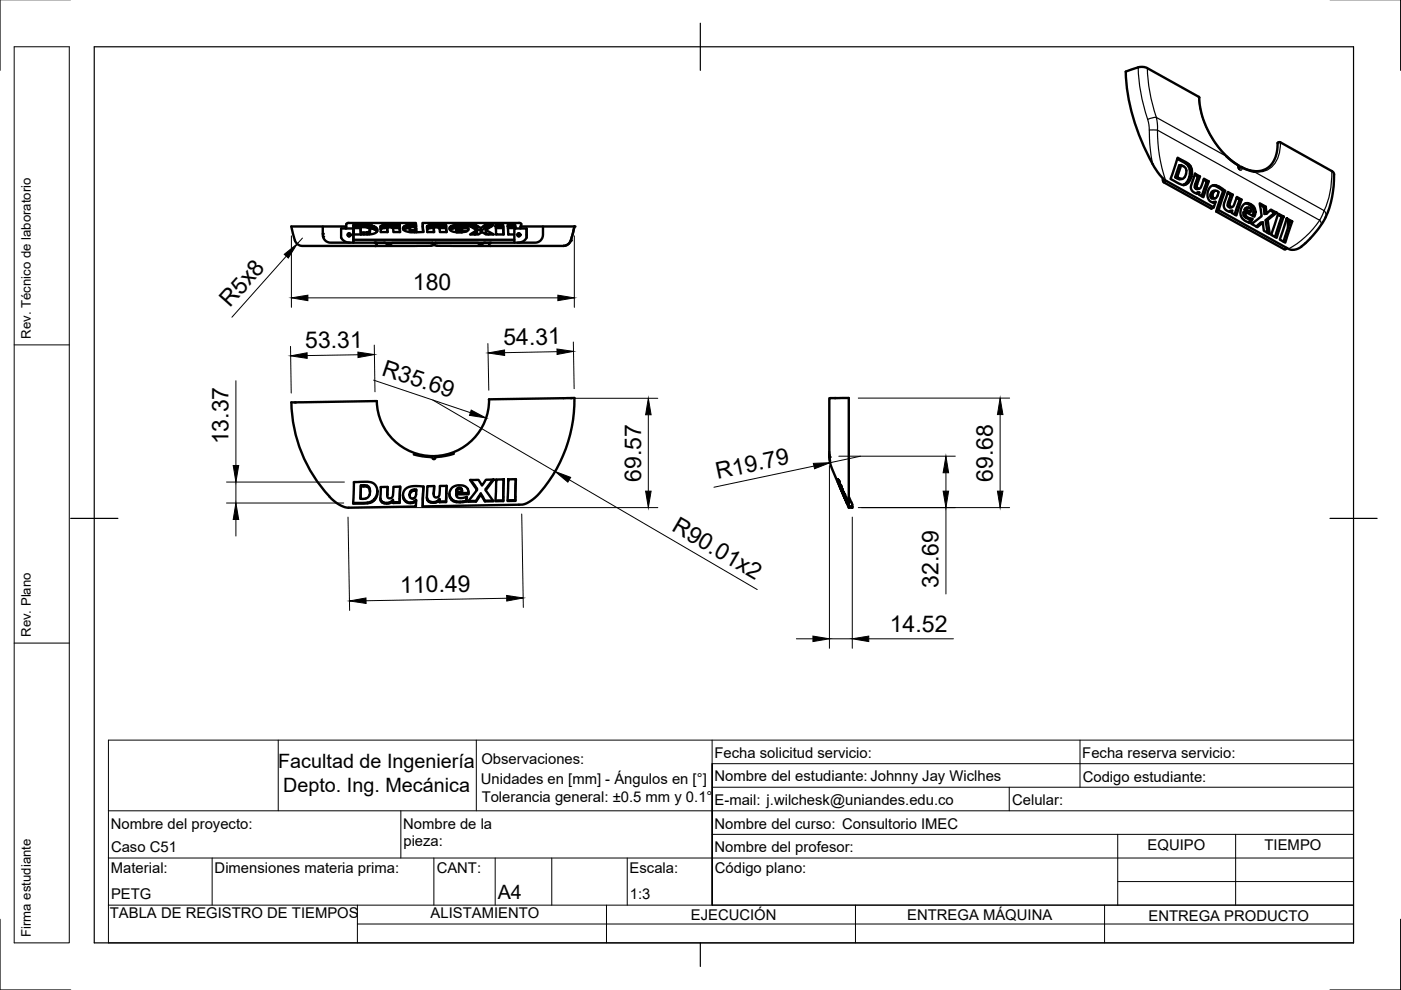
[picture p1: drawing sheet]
<svg xmlns="http://www.w3.org/2000/svg" width="297mm" height="210mm" viewBox="0 0 297 210" stroke-linecap="round" stroke-linejoin="round" font-family="sans-serif">
<!-- layer: Visible -->
<g fill="none" stroke="#000" stroke-width=".51">
<path d="M238.7 15.2a7.3 7.3 0 0 1 3.9-1l.5 .1 11.2 6.4M238.7 15.2a43.3 43.3 0 0 0 7.1 21.7l1.3 1.4 10.2 5.7 .4-1.2a1.38 1.38 0 0 1-1.4-.4 1.38 1.38 0 0 1-.3-1.4 1.62 1.62 0 0 1 1.9-1.7l1.9 1.2-1.4 4M246.6 38v.5l.2 .2M246.6 37.9l-.1 .1M246.8 38.7l10 5.6 .5-.3M249.6 33.7a4 4 0 0 1 2.6 2.3 3.1 3.1 0 0 1-1.2 3.2M249.6 37.5l-.4 .1M249.7 33.4l1.1 .6a2.75 2.75 0 0 1 1.4 4.5 1.55 1.55 0 0 1-2.5 .3l-1.5-.9zM249.9 37.7l-.5 .1M250.4 35l-.8 2.5 .8 .4M250.6 37.9l-.7 .1-.7-.4 .8-2.6a1.5 1.5 0 0 1 1.6 1.2 1.5 1.5 0 0 1-1 1.7l-.7 .1M251.1 39.1l-.3 .1"/>
<path d="M251.1 39.2h-.2M251.6 39l-.5 .1M252 38.7h-.5M252 34.8h-.4M252.3 38.2h-.4M252.4 35.3h-.4M252.6 37.5h-.4M252.7 35.9l-.5 .1M252.7 36.7h-.4M253.3 37.1l.7 .3-.5 1.3a.83 .83 0 0 0 .3 1.4l.4-.1M253.4 36.8l1 .6-.4 1.2a.89 .89 0 0 0 .1 1.4l.5-.3 .6-1.8 1.1 .6-1.2 3.3-.9-.5 .1-.5a1.27 1.27 0 0 1-1.5-.3 1.27 1.27 0 0 1-.2-1.4zM253.8 39.7h-.5"/>
<path d="M253.8 39l-.4 .1M254 40h-.4M254.3 20.7a18.9 18.9 0 0 0 8.3 14.4M254.3 20.7h.1M254.4 37.4h-.4M255.2 38.1l.7 .4-1.1 3.1M256.3 38.5h-.4M257.1 39.3l1 .3 1.2 .9-1.4 4.3 14.4 8 .6-.2M257.9 39.3l-.5 .1M258.6 39.6h-.5M259.9 33.1l2.7 2v.1M262.6 35.2l.2 .6"/>
<path d="M262.7 35.8l.2-.5 1.1 .5 2 .6M263.1 35.4a5 5 0 0 0 6.3-.3 7.4 7.4 0 0 0 1.5-4.9h.6l11.2 6.4a17.2 17.2 0 0 1-6.8 15.7M68.4 48v1.8a1.66 1.66 0 0 0 1.7 1.6l11.6 .1a1.33 1.33 0 0 0 1.4 .1l8.6-.1 .2 .3-.5 .3h-1h-26.3a1.67 1.67 0 0 1-1.6-1.1l-.7-3h11.6M73.3 48v.4M73.4 47.5v.9M74 49.5l-.3 .3 .3 .3M74.2 51.4a1.99 1.99 0 0 1-1.9-1v-2h2.7v3M74.9 47.7l4 .2a1.02 1.02 0 0 1 1 1.2 3.1 3.1 0 0 1-2.4 .6h-2.5zM74.9 48.4v3M75 50.8h34.1M75 48.4h1.4M75 49.4v.3"/>
<path d="M76.4 48.2a1.93 1.93 0 0 1 2 .5v.3l-.3 .2-1.6 .1zM76.4 48.2l.1 1.5M76.5 49.3v.4M77 47.7v.3M77.1 49.3v.4M77.9 49.2v.5M77.9 48.3v-.3h.6v.4M77.9 47.7v.3h-3M78.2 48.4a2.27 2.27 0 0 1 1.7 .7M78.4 48.8v.6l-.1 .3v-.6M78.5 47.8v.2h.4v.5M78.9 47.9v.1h.4l.1 .6"/>
<path d="M79.7 51.5l.2 .4-.3 .2M79.7 48.2v.6M79.9 48.5l.1 .6M80.7 48a2.9 2.9 0 0 1 2.6-.1v-.2h1.4l.2 1.5h-1.5a.76 .76 0 0 0-.3-.9 .76 .76 0 0 0-1 .1l.1 .8h-1.5zM80.7 48h.1M80.7 49.1v.1M81 47.8v.2h-.3v.6l.5-.2 .9-.1M81.4 51.4l.4 .2M81.4 47.7v.3h-.4v.4M82 51.7h.9M82 47.7v.3h-.6v.4M82.1 48.5v.7"/>
<path d="M82.4 47.7v.3h-.4v.3M82.7 47.7v.3h-.3v.2M82.9 47.7v.3h-.2v.2M83.1 48.3v-.3h.2v.5M83.1 47.8l-.2 .4M83.3 48.5v-.1h1.4l.1 .8M83.3 48.4v-.4h1.4v.4M83.3 47.7v.3M84.7 47.7v.3M85.6 48.1v.6M86.2 47.8v.2h-.5M86.8 48.4l.1 .8"/>
<path d="M86.9 48.3l-.9 .2-.4 .2M86.9 48.3l.7-.2a.62 .62 0 0 1 .7 .7l-1.2-.1-.2-.2zM87 48.6v.6M87 47.7v.3h-.8v.4M87.3 48.8v.4M87.4 47.7v.3h-.4v.2M87.7 47.7v.3l-.3 .1M87.9 48.8v.4M88 48.2v-.2h.2v.5M88 47.8v.2h-.3v.1M88.2 47.9v.1M88.3 48.8v.4"/>
<path d="M89.6 47.3l.1 1.9M90.6 48a2.96 2.96 0 0 1 2.6-.1v-.2h1.4l.1 1.5h-1.4a.76 .76 0 0 0-.4-.9 .76 .76 0 0 0-.9 .1l.1 .8h-1.5zM90.6 48h.1M90.6 49.1v.1M90.8 47.8v.2h-.2v.6M91.3 47.7v.3h-.5l.1 .4M91.7 52h.6M91.9 47.7v.3h-.6v.4M92 48.5v.7M92 48.3l-.9 .1-.5 .2M92.2 47.7v.3h-.3v.3M92.5 47.7v.3h-.3v.2"/>
<path d="M92.8 47.7v.3h-.3v.2M93 48.3v-.3h.2v.5M93 47.8l-.2 .4M93.2 48.5v-.1h1.4v.8M93.2 48.4v-.4h1.4v.4M93.2 47.7v.3M94.6 47.7v.3M95.4 48.2a3.3 3.3 0 0 1 2.7-.5h.7l.2 .5-1.7-.1-.5 .2-.1 .1h2.6v.3a2.95 2.95 0 0 1-2.7 .5l-1.2-.4-.1-.4zM95.4 48.2v.5M95.7 48h-.1M96.1 47.8v.2h-.4v.6M96.7 48.4v.6"/>
<path d="M96.7 49h.1M96.7 48.4h-.6l-.7 .4M96.7 48.4l.1 .8M96.8 47.7v.3h-.7v.4M96.8 48.7v.5M96.9 48.8v.4M97 48.9v.3M97.2 48.9v.3M97.4 48.9v.3M97.6 47.7v.3h-.8v.3M97.9 48.8l-.2 .1v.3M98 48.7l-.1 .5"/>
<path d="M98 48.7h-1.2l.2 .2h.7M98 49h.9M98.1 47.7v.3l-.5 .1M98.1 48.1l.7-.1v.2M98.8 47.7l.2 .3M99.3 48.4v.4M99.7 48l-.5-.3h1.7l.5 .3M99.7 48l1.4 .8-1.4 .9h1.8l.7-.5 .8 .5h1.7l-1.7-.9 1.6-1.1h-1.8l-.4 .3M100.4 48.4h.5l1 .6 .9-.6h.8M100.7 49.1v.6M100.9 48.4v-.4h.5l.5 .4M100.9 47.7v.3h-1.2"/>
<path d="M101.1 48.8v.6l-.4 .3M101.6 51.7h.7M102.8 47.7v.3h-.4l-.5 .4v.6M102.8 51.4l-.3 .1M103 48.8v.6l.6 .3M103.9 51.5l-.2 .4 .3 .2M104.2 48h-1.4v.4M105.1 47.7h1.6l.1 2h-1.6zM105.1 48h1.6M105.1 48.4h1.6M105.2 49.5v.2M106.7 48.1v1.6"/>
<path d="M107.7 48l-.1-.3h1.7v.7v-.3M107.7 48v1.7h1.4M107.7 48h1.6M107.7 48.4h1.6M107.8 49.5v.2M110 47.3h-20.4l.2 1.9a7.3 7.3 0 0 1-4.2-.4 .62 .62 0 0 1-.1-.7 .62 .62 0 0 1 .7-.3l1.2-.1 .8 .2v-.6h-14.3l-.5 .2M110 47.3l.5 .2M110 49.5l-.3 .3 .3 .3M110.5 47.5v.5M111.7 48.4v1.4a1.6 1.6 0 0 1-1.9 1.6M111.7 50.4v-2h-2.6v3M115.1 48v1.8a1.66 1.66 0 0 1-1.6 1.6l-9.7 .1a1.66 1.66 0 0 0-1.5 .2h-.8l-.1-.2h-9.1l11.8-.1"/>
<path d="M121.8 48l-.6 2.2a1.96 1.96 0 0 1-1.8 1.9h-25.8l-1.2-.1-.3-.2 .2-.4h-12.9M121.8 48h-11.4v.4M121.8 48l-.3 1.5a2.78 2.78 0 0 1-1.2 2.4l-.8 .2M253.9 40.8l-.2 .2h.2M254.1 40l-.4 .1M254.3 40.8l-.5 .2 .3-.1M256.6 41.5h.5l.1 .3h-.5M257.1 41.1v.4M257.2 41.8l.1 .2-.4 .1M257.2 42.9h.1M257.3 42.9h.1M257.3 40.7l-.2 .4-.4 .1"/>
<path d="M257.3 42l.2 .1M257.4 42.8l-.1 .1M257.7 40.4l.7 .3-.3 .8a.89 .89 0 0 1-1.1 .6 .93 .93 0 0 1-.3-1.1 .93 .93 0 0 1 1-.6l-.8 .3M257.7 42.8l-.5 .1h.3M257.9 44.8l.5-.3 14.4 8a2.51 2.51 0 0 0 3.1-.2M259.8 40.5h-.5M260.3 41l.6 .3-.5 1.6a.62 .62 0 0 0 .4 1.1l.4-.1M260.3 40.7l1.1 .6-.5 1.2a.88 .88 0 0 0 .2 1.4l.5-.4 .6-1.7 1 .5-1.1 3.4-1-.6 .2-.4a1.27 1.27 0 0 1-1.5-.3 1.27 1.27 0 0 1-.2-1.5zM260.7 43.6h-.4M260.8 42.9h-.4M260.9 44.7l-.2 .2h.2M261 43.9h-.5"/>
<path d="M261.1 43.9h-.5M261.3 44.7l-.6 .1h.3M261.4 41.3h-.5M262.1 42l.7 .4-1 3.1M263.2 42.3l-.4 .1M263.7 43.3a1.79 1.79 0 0 1 2.1 .5 1.79 1.79 0 0 1 .1 2.1l-1.8-.9a.98 .98 0 0 0 .9 1.3l.6 .1-.4 .9a2.29 2.29 0 0 1-2-3.3zM264.1 45l-.4 .1M264.1 45h-.4a.99 .99 0 0 0 .8 1.3l.6 .2-.3 .7M264.1 45.7h-.4M264.2 44.1l.4-.1a.54 .54 0 0 1 .6 .3 .54 .54 0 0 1-.1 .6M264.4 44.3l-.1 .1-.5 .1M264.5 44.1l-.6 .2"/>
<path d="M264.6 46.1l-.5 .1M264.6 43.1h-.5a1.89 1.89 0 0 1 1.5 2.7M264.6 44l-.5 .2M264.7 44l-.5 .1-.4 .4 .9 .5 .4-.1-.8-.5M265 46.3h-.5M265 46.8l-.1 .4M265.2 43.3h-.5M265.6 46.4l-.5 .1M265.7 43.7h-.4M266.1 44.3h-.5M266.1 45.5l-.4 .1M266.2 44.9h-.5"/>
<path d="M266.7 47.8l-.3 .2M267.1 43.1l1.3 .7 .1 1.5 1-.9 1.2 .7-1.9 1.5 .4 3-1.3-.7-.1-1.8-1.2 1.1-1.2-.7 2.1-1.7zM267.1 43.4l.8 .5 .2 1.5 .4-.1M267.8 47.1l-.5 .1-.9 .9M268.4 43.8l-.5 .1M268.7 48.9l.2 .5M268.8 46.6l-.5 .1M269.3 44.6l.9 .5-1.9 1.6 .4 2.6M270.7 45.1h-.5M270.9 45.5l.8 .5-1.4 4.2M271 45.3l1.2 .6-1.5 4.5-1.2-.6zM272.2 45.9l-.5 .1"/>
<path d="M272.7 46.5l.8 .5-1.4 4.2M272.8 46.3l1.2 .6-1.5 4.5-1.2-.6zM273 46.7l.1 1.6M274 46.9l-.5 .1M61.8 85.3l18-.3a12 12 0 0 0 12.1 11.7M61.8 85.3a30 30 0 0 0 8 20M96.2 96.2l-2.6 .6-1 .1-.5-.2a.34 .34 0 0 1 .2 .5 .34 .34 0 0 1-.5 .1 .34 .34 0 0 1 .1-.6l-.6 .2h-.9l-2.7-.5M103.7 84.7l18.1-.3a29.7 29.7 0 0 1-8.4 21.2 4.5 4.5 0 0 1-3.4 1.4l-20.4 .4M103.7 84.7h.1M103.7 84.7a11.9 11.9 0 0 1-11.6 12M175.8 96.2l.1 .7M175.8 96.4l.1 1a41.5 41.5 0 0 0 2.8 7.4l1.3 2.8h.7v-.2"/>
<path d="M175.9 96.9l-.1-12.5h4.2v23h.7M175.9 96.9l.1 .8M69.8 105.3a6.2 6.2 0 0 0 4.1 2.3l14.3-.2v-1.2a1.68 1.68 0 0 1-2.3 0 1.68 1.68 0 0 1-.1-2.3l.5-.5 .8-.3 2.7 .1-.2 4.2M75 102.2l2.5-.1a2.21 2.21 0 0 1 2.2 1 2.21 2.21 0 0 1 0 2.5 2.6 2.6 0 0 1-2.7 1.2h-2.1zM76.5 102.9v.3l.6-.1M76.5 103.2l-.1 2.6a1.49 1.49 0 0 0 2-1.5M77.1 102.9v.2l.8 .1v-.2M77.9 103.2l.4 .4M77.9 106.6l-3 .1M78.3 103.3l.1 1v-.4a1.01 1.01 0 0 0-1.3-1h-.6l-.1 2.9M78.5 106.6v-.2l-.6 .2v.1M78.5 106.4l.4-.2v.2"/>
<path d="M79.4 105.8v.3M79.7 105.3v.3M79.9 104.7l.1 .2M80 104.1a2.61 2.61 0 0 1-1.1 2.1M80.6 105.6l.1 .3M80.7 103.3l1.5-.1-.1 1.7a.61 .61 0 0 0 .5 .8 .61 .61 0 0 0 .7-.6l.1-1.9h1.5l-.2 3.4-1.4 .1v-.5a1.61 1.61 0 0 1-2.6-.2zM80.7 106.2v-.3l.3 .4M81 106.5v-.2l.4 .3M82 106.6h-.6v.1M82.1 104.7v.4M82.2 103.2l-.1 1.6M82.4 106.6h-.4v.2"/>
<path d="M82.7 106.5l-.3 .2M82.9 106.4l-.2 .3M83.1 106.2l-.2 .4M83.3 106.2v-.2v.5M83.3 106l-.2 .4M84.7 106.6v-.1h-.7h-.7v.2M84.8 103.2l-.1 3.3M85.4 105l.4 .9 .4 .4M85.6 105.6v.3M86.2 106.5v-.2l.8 .2M87 104.6l-.2 .5a1.06 1.06 0 0 1 .4-1.1 1.06 1.06 0 0 1 1.1-.2l-.1 1a.7 .7 0 0 1-.5 .9 .7 .7 0 0 1-.9-.6M87.3 103.9v.3l-.3 .4v-.3"/>
<path d="M87.4 106.5h-.4v.2M87.7 106.4l-.3 .1v.2M87.9 103.8v.2l.4 .1M87.9 104l-.6 .2M88 106.2l-.3 .3M88.2 106.2v-.2l-.2 .4M89.8 103.2l-.2 4.2M90.5 105.4l.1 .4M90.6 103.1h1.5l-.1 1.6a.61 .61 0 0 0 .5 .8 .61 .61 0 0 0 .7-.6l.1-1.9h1.4l-.1 3.5h-1.4v-.5a1.6 1.6 0 0 1-2.7-.2zM90.6 106v-.2l.2 .4M90.9 106.3l-.1-.1 .5 .2M91.9 106.5l-.6-.1v.1"/>
<path d="M92 104.5v.4M92.1 103.1l-.1 1.5M92.2 106.4l-.3 .1v.1M92.5 106.4l-.3 .2M92.8 106.2l-.3 .3M93 106.1l-.2 .3M93.2 106v-.2v.5M93.2 105.8l-.2 .4M94.6 106.5v-.2h-.7h-.7v.2M94.7 103l-.1 3.3M95.3 104.7l.4 1M95.4 105.2v.2"/>
<path d="M95.7 105.9v-.2l.4 .4M95.9 103.3a2.4 2.4 0 0 1 3.3 .5l.1 1h-2.6a.84 .84 0 0 0 1.3 .8l1-.2-.2 1a3 3 0 0 1-3.3-.7l-.2-.6a1.92 1.92 0 0 1 .6-1.8zM96.1 106.3v-.2l.7 .2M96.7 104.6v.2M96.8 103.8v.3l.1-.2M96.9 103.7v.2l.1-.1M97.2 103.4v.3l-.2 .1v-.3M97.2 103.7h.5M97.4 103.4v.3M97.6 106.4l-.8-.1v.2M97.7 103.5a.7 .7 0 0 0-.8 .1 .7 .7 0 0 0-.1 .7v-.2M97.9 103.6l.1 .6z"/>
<path d="M97.9 103.6l-.2-.1v.2l.2 .2M98 104.2l-1.2 .1M98.1 106.3l-.5 .1v.1M98.8 106.4v-.2l-.7 .1v.2M99 105.4l-.2 .8M99.3 104.5v.3M99.3 104.2v.3l-2.6 .1v.3M99.7 101.8l1.8-.1 .7 1.2 .8-1.2h1.7l-1.7 2.3 1.6 2.3h-1.8l-.9-1.4-1 1.5h-1.7l1.9-2.5zM99.8 101.8l1.3 1.8v.3M100.7 103v.2M100.9 106.2h-1.6M101.9 104.9v-.3l.9 1.6"/>
<path d="M101.9 104.6l-1 1.8M104.5 101.7l-1.5 2v.3M104.5 106.1l-1.7 .1v.1M105.1 106.1h1.6v.1M105.2 101.7l1.6-.1-.1 4.6-1.6 .1zM105.2 101.7v.4M106.8 101.6l-.1 4.5M107.6 106.1h1.7v.1M107.7 101.6h1.7l-.1 4.6h-1.7zM107.7 101.6l.1 .5M109.4 101.6l-.1 4.5M177.7 102.1l1.9 4.7z"/>
<path d="M177.7 101.7l1.9 4.7zM177.7 101.6l1.9 4.7zM177.7 101.8h.1M177.7 101.7h.1M177.7 101.6h.1M177.7 102.2h.1M178.1 103.2l1.1 2.6-.9-2.2M178.1 103.1l.2 .5M178.1 103.1v.1M178.1 102.9l1.6 3.6zM178.1 103l1.6 3.6zM178.1 103.2l1.6 3.6z"/>
<path d="M178.1 103.1h.1M178.1 103h.1M178.1 103.3h.1M178.2 103.2h-.1M178.3 103.4h.1M178.3 103.3h.1M178.3 103.2h.1M178.5 103.7l.2 .6-.1-.4M178.5 103.7h.1M178.5 103.7v.2M178.5 103.9h.1M178.5 104l.7 1.6"/>
<path d="M178.5 104v.1M178.6 104.1l.6 1.4M178.6 104h.1M178.6 103.9h.1M178.7 104.5h.1M178.9 104.8h.1M179 105.1h.1M179 105.3h.1M179.1 105.3h.1M179.2 105.6h.1M179.2 105.5v.2M179.2 105.5h.1"/>
<path d="M179.2 105.4h.1M179.2 105.8h.1M179.2 105.6l.1 .1M179.2 105.7h.1M179.3 105.9h.1M179.4 106.2h.1M179.4 105.9h.1M179.4 106h.1M179.5 106.3h.1M179.6 106.5h-.1M179.6 106.5h.1M179.6 106.7h.1"/>
<path d="M180 105.3l.7 1.7M180 107.4l-1.9-4.3 1.9 4.5M180 107.4h.7M180 107.4h.1M180.7 107v.4M180.7 107.6h.1"/>
<circle cx="74" cy="49.8" r=".33"/>
<circle cx="110" cy="49.8" r=".33"/>
</g>
<g fill="#000">
<circle cx="68.4" cy="49.6" r=".25"/>
<circle cx="68.5" cy="50.2" r=".25"/>
<circle cx="79.4" cy="51.4" r=".25"/>
<circle cx="79.5" cy="52.1" r=".25"/>
<circle cx="79.7" cy="51.5" r=".25"/>
<circle cx="82" cy="51.7" r=".25"/>
<circle cx="121" cy="51" r=".25"/>
<circle cx="121.8" cy="48" r=".25"/>
<circle cx="62.5" cy="85.3" r=".25"/>
<circle cx="121" cy="84.4" r=".25"/>
<circle cx="175.9" cy="96.9" r=".25"/>
<circle cx="177" cy="84.4" r=".25"/>
<circle cx="177.8" cy="102.1" r=".25"/>
<circle cx="178.2" cy="103" r=".25"/>
<circle cx="178.2" cy="102.9" r=".25"/>
<circle cx="178.5" cy="103.7" r=".25"/>
<circle cx="178.8" cy="104.4" r=".25"/>
<circle cx="178.8" cy="104.6" r=".25"/>
<circle cx="178.9" cy="105.1" r=".25"/>
<circle cx="178.9" cy="104.9" r=".25"/>
<circle cx="179" cy="104.9" r=".25"/>
<circle cx="179.1" cy="105.5" r=".25"/>
<circle cx="179.2" cy="105.4" r=".25"/>
<circle cx="179.3" cy="105.6" r=".25"/>
<circle cx="179.4" cy="106" r=".25"/>
<circle cx="179.5" cy="106.2" r=".25"/>
<circle cx="179.6" cy="106.3" r=".25"/>
<circle cx="179.6" cy="106.5" r=".25"/>
<circle cx="179.6" cy="106.6" r=".25"/>
<circle cx="180" cy="107.6" r=".25"/>
</g>
<!-- layer: Visible Narrow -->
<g fill="none" stroke="#000" stroke-width=".25">
<path d="M241.3 14.3a36.8 36.8 0 0 0 2 11M243.3 14.4a35.1 35.1 0 0 0 1.9 10.5l-1.9 .4M243.3 25.3l.4 2.3a36.2 36.2 0 0 0 .7 7.2M243.7 27.6h1.7M245.4 27.6a32.5 32.5 0 0 0 1.7 10.7M246.7 37.9l-.2 .1M247.3 38.4l-.5 .3M250.2 33.7l-.4 .1M250.8 34l-.5 .1M251.4 34.4h-.4M253.8 39.2h-.5M253.9 37.1l-.4 .1"/>
<path d="M254 38.6l-.5 .1M254.1 20.5v.1M254.2 20.6l.1 .1M254.2 20.6a19.5 19.5 0 0 0 5.8 12.5l-14.8-8.2 .2 1.3v1.4l34.4 19.1 .9-2-14.7-8.3M255.8 38.2h-.4M262.5 35a.71 .71 0 0 0 .1 .8 .71 .71 0 0 0 .6 .2l.2-.4M262.6 35.2h.1M262.8 35.3l.1 .3-.1 .2M271.5 30.2l-.6 .2M271.5 30.2a6.1 6.1 0 0 1-2.9 5.9l-1.7 .4-.9-.1M282.4 36.2a19.2 19.2 0 0 1-1.7 8.4M254.9 41.2v.5"/>
<path d="M255.7 40l-.4 .1M258.4 43.2l-.1 .2M258.7 43.4h-.3v1.1M259.2 42h-.4M260.8 43l-.5 .1M260.9 41l-.4 .1M260.9 42.5l-.4 .1M261.9 45.1v.4M262.7 43.9h-.4M262.8 42.1h-.5M267.2 47.6l-.4 .1M267.8 43.5h-.5"/>
<path d="M268.5 44.6h-.5M269.8 45.8h-.4M270.1 44.8h-.5M270.4 49.9v.4M271.1 49.1h-.4M271.6 45.6l-.4 .1M271.7 47.3l-.5 .1M272.2 50.9v.4M272.8 52.5l-.5 .3M272.9 50.1h-.4M273.4 46.6l-.4 .1M273.5 48.3l-.5 .1"/>
<path d="M277.8 50.6l-1.9 1.7M280.1 47.7a.91 .91 0 0 0-.3-1 19.5 19.5 0 0 1-6.6 6.1M280.7 44.6a1.27 1.27 0 0 1 .4 1.4"/>
</g>
<!-- layer: BOM -->
<path d="M3 9.9h11.7v190h-11.7zM3 73.1h11.7M3 136.3h11.7" fill="none" stroke="#000" stroke-width=".21"/>
<!-- layer: Border -->
<path d="M0 -.1v15M297 -.1v15M20 9.9h267v190h-267zM148.5 4.9v10M15 109.9h10M282 109.9h10M0 194.9v15h15M148.5 199.9v5M297 194.9v15h-15" fill="none" stroke="#000" stroke-width=".25"/>
<!-- layer: TitleBlock -->
<g fill="none" stroke="#000" stroke-width=".21">
<path d="M59 156.9v15M101 156.9v15M151 156.9v35v-30h136M229 156.9v10M23 171.9h264M85 171.9v10M151 166.9h136M151 176.9h136M214 166.9v5M237 176.9v15M262 176.9v15M23 191.9v8h264v-43h-264v35h264h-136"/>
<path d="M23 181.9h264M45 181.9v10M75.8 195.9h211.2M75.8 191.9v8M92 181.9v10M105 181.9v10M117 181.9v10M128.6 191.9v8M133 181.9v10M181.4 191.9v8M234.2 191.9v8M237 186.9h50"/>
</g>
<!-- layer: FD_Dimensions -->
<g fill="none" stroke="#000" stroke-width=".21">
<path d="M60.7 54.3l-11.5 13M61.8 50v15.2M64.1 50.5l-1.1 1.2M121.8 50v15.2M61.6 73.4l.1 9.9M65.3 63.2h53M75.9 75.2l-10.8 .2M79.4 73.2l.1 9.9M103.4 72.8l.2 9.9M118.1 74.6l-11.1 .2M121.6 72.5l.1 9.9M50 80.7v18"/>
<path d="M79.2 80.6l20.5 6.9M91.8 84.8l25.9 15.2M121.4 84.4h18.1M137.5 87.9v16.2M172.6 98.8l-21.2 4.5M175.9 98.7v38.7M177.8 96.7h24.7M182 84.4h32.1M182.5 96.7l-6.5 1.4M212 87.9v16.2M48 106.7h24.9M48 102.2h25"/>
<path d="M50 102.2v4.5M50 110.1v3.6M73.8 109.6l.3 19.8M75.8 107.6h63.7M110.6 109l.4 19.8M120.7 101.7l39.8 23.3M180.7 109.6v27.8M182 107.6h32.1M200.6 100.2v3.9M200.6 107.6v18.3M107.4 126.8l-29.8 .6M168.8 135.4h3.6"/>
<path d="M175.9 135.4h4.8M184.2 135.4h17.9"/>
</g>
<g fill="#000" stroke="#000" stroke-width=".21">
<path d="M60.3 53.9l2.7-2.2-1.9 3zM61.6 75.5l3.5-.7v1.2zM61.8 63.2l3.5-.6v1.1zM75.9 74.6l3.5 .6-3.5 .6zM103.5 74.8l3.5-.6v1.2zM118.1 74l3.5 .5-3.5 .7zM118.3 62.6l3.5 .6-3.5 .5zM49.4 98.7h1.2l-.6 3.5zM99.9 86.9l3.1 1.7-3.5-.5zM137.5 84.4l.5 3.5h-1.1zM172.4 98.2l3.6-.1-3.3 1.3zM212 84.4l.6 3.5h-1.1z"/>
<path d="M50 106.7l.6 3.4h-1.2zM117.7 100l3.3 1.2-.6 1zM136.9 104.1h1.1l-.5 3.5zM200.6 96.7l.5 3.5h-1.1zM200 104.1h1.1l-.5 3.5zM211.5 104.1h1.1l-.6 3.5zM74.1 127.4l3.5-.6v1.1zM107.4 126.3l3.5 .5-3.5 .6zM172.4 134.9l3.5 .5-3.5 .6zM180.7 135.4l3.5-.5v1.1z"/>
</g>
<g font-size="4.9">
<text x="48.7" y="65.4" transform="rotate(-48 48.7 65.4)">R5x8</text>
<text x="87.5" y="61.6">180</text>
<text x="64.7" y="73.8" transform="rotate(-1 64.7 73.8)">53.31</text>
<text x="106.7" y="73.2" transform="rotate(-1 106.7 73.2)">54.31</text>
<text x="80.8" y="79.5" transform="rotate(19 80.8 79.5)">R35.69</text>
<text x="48.5" y="94.2" transform="rotate(-90 48.5 94.2)">13.37</text>
<text x="152.1" y="101.6" transform="rotate(-12 152.1 101.6)">R19.79</text>
<text x="135.9" y="102.1" transform="rotate(-90 135.9 102.1)">69.57</text>
<text x="210.5" y="102.1" transform="rotate(-90 210.5 102.1)">69.68</text>
<text x="142.2" y="112.5" transform="rotate(30 142.2 112.5)">R90.01x2</text>
<text x="84.9" y="125.7" transform="rotate(-1 84.9 125.7)">110.49</text>
<text x="199" y="124.6" transform="rotate(-90 199 124.6)">32.69</text>
<text x="188.7" y="133.9">14.52</text>
</g>
<g font-size="4.2">
<text x="59" y="162.9">Facultad de Ingeniería</text>
<text x="60" y="168">Depto. Ing. Mecánica</text>
<text x="105.5" y="190.7">A4</text>
</g>
<g font-size="3.1">
<text x="102.1" y="162">Observaciones:</text>
<text x="151.5" y="160.7">Fecha solicitud servicio:</text>
<text x="229.5" y="160.7">Fecha reserva servicio:</text>
<text x="102" y="166.3">Unidades en [mm] - Ángulos en [°]</text>
<text x="151.5" y="165.7">Nombre del estudiante: Johnny Jay Wiclhes</text>
<text x="229.6" y="165.7">Codigo estudiante:</text>
<text x="102.1" y="170.1">Tolerancia general: ±0.5 mm y 0.1°</text>
<text x="151.5" y="170.7">E-mail: j.wilchesk@uniandes.edu.co</text>
<text x="214.6" y="170.7">Celular:</text>
<text x="23.5" y="175.7">Nombre del proyecto:</text>
<text x="85.5" y="175.7">Nombre de la</text>
<text x="85.5" y="179.4">pieza:</text>
<text x="151.5" y="175.7">Nombre del curso: Consultorio IMEC</text>
<text x="23.5" y="185.2">Material:</text>
<text x="23.5" y="180.7">Caso C51</text>
<text x="45.5" y="185.2">Dimensiones materia prima:</text>
<text x="92.6" y="185.2">CANT:</text>
<text x="133.5" y="185.2">Escala:</text>
<text x="151.5" y="180.7">Nombre del profesor:</text>
<text x="151.6" y="185.2">Código plano:</text>
<text x="243.3" y="180.2">EQUIPO</text>
<text x="268.1" y="180.2">TIEMPO</text>
<text x="23.5" y="190.7">PETG</text>
<text x="133.5" y="190.7">1:3</text>
<text x="23.3" y="194.7">TABLA DE REGISTRO DE TIEMPOS</text>
<text x="91.3" y="194.6">ALISTAMIENTO</text>
<text x="146.5" y="195.1">EJECUCIÓN</text>
<text x="192.4" y="195.1">ENTREGA MÁQUINA</text>
<text x="243.5" y="195.2">ENTREGA PRODUCTO</text>
</g>
<g font-size="2.8">
<text x="6.5" y="71.9" transform="rotate(-90 6.5 71.9)">Rev. Técnico de laboratorio</text>
<text x="6.5" y="135.1" transform="rotate(-90 6.5 135.1)">Rev. Plano</text>
<text x="6.5" y="198.6" transform="rotate(-90 6.5 198.6)">Firma estudiante</text>
</g>
</svg>
